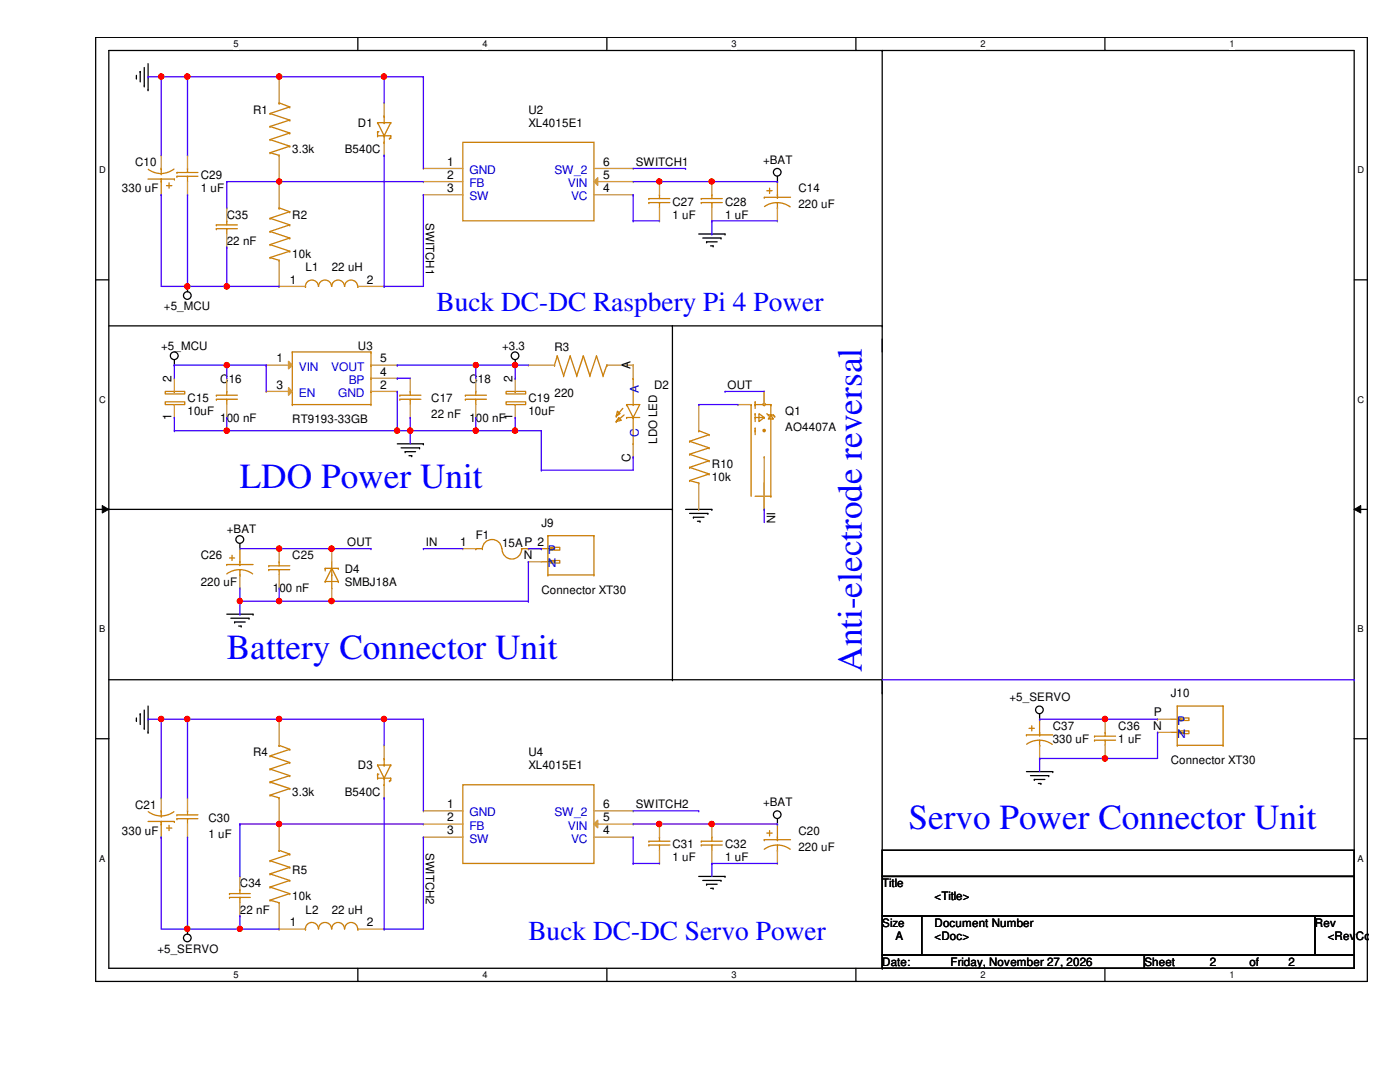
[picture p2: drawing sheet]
<svg xmlns="http://www.w3.org/2000/svg" width="279mm" height="216mm" viewBox="0 0 279 216" stroke-linecap="round" stroke-linejoin="round" font-family="sans-serif">
<path d="M19.1 7.5h253.8v188.3h-253.8zM21.7 10.1h248.6v183.1h-248.6z" fill="none" stroke="#000" stroke-width=".25"/>
<g fill="#fff">
<path d="M46.6 7.7h1v2.1h-1z"/>
<path d="M46.6 193.5h1v2.1h-1z"/>
</g>
<path d="M71.4 7.5v2.6M71.4 193.2v2.6" fill="none" stroke="#000" stroke-width=".25"/>
<g fill="#fff">
<path d="M96.3 7.7h1v2.1h-1z"/>
<path d="M96.3 193.5h1v2.1h-1z"/>
</g>
<path d="M121.1 7.5v2.6M121.1 193.2v2.6" fill="none" stroke="#000" stroke-width=".25"/>
<g fill="#fff">
<path d="M146 7.7h1v2.1h-1z"/>
<path d="M146 193.5h1v2.1h-1z"/>
</g>
<path d="M170.8 7.5v2.6M170.8 193.2v2.6" fill="none" stroke="#000" stroke-width=".25"/>
<g fill="#fff">
<path d="M195.7 7.7h1v2.1h-1z"/>
<path d="M195.7 193.5h1v2.1h-1z"/>
</g>
<path d="M220.5 7.5v2.6M220.5 193.2v2.6" fill="none" stroke="#000" stroke-width=".25"/>
<g fill="#fff">
<path d="M245.4 7.7h1v2.1h-1z"/>
<path d="M245.4 193.5h1v2.1h-1z"/>
<path d="M19.8 32.9h1.3v2.1h-1.3z"/>
<path d="M270.9 32.9h1.3v2.1h-1.3z"/>
<path d="M19.8 78.7h1.3v2.1h-1.3z"/>
<path d="M270.9 78.7h1.3v2.1h-1.3z"/>
</g>
<path d="M19.1 55.8h2.6M270.3 55.8h2.6" fill="none" stroke="#000" stroke-width=".25"/>
<g fill="#fff">
<path d="M19.8 124.5h1.2v2.1h-1.2z"/>
<path d="M270.9 124.5h1.3v2.1h-1.3z"/>
</g>
<path d="M19.1 101.6h2.6M270.3 101.6h2.6" fill="none" stroke="#000" stroke-width=".25"/>
<path d="M20.4 100.9l1.3 .7-1.3 .8zM270.3 101.6l1.3-.7v1.5z" fill="#000"/>
<path d="M20.4 100.9l1.3 .7-1.3 .8zM270.3 101.6l1.3-.7v1.5z" fill="none" stroke="#000" stroke-width=".2"/>
<g fill="#fff">
<path d="M19.8 170.3h1.2v2h-1.2z"/>
<path d="M270.9 170.3h1.3v2h-1.3z"/>
</g>
<g fill="none" stroke="#000" stroke-width=".25">
<path d="M27.2 15.6h.1M27.2 15v.6M28 14.3h.1M28 14.3v2M28.8 17.1h.1M28.8 13.5v3.6M29.5 17.9h.1M29.5 12.7v5.2M176.1 10.1h.1M176.1 10.1v183.1M155.2 36.2h.1M155.2 35.2v1"/>
<path d="M37.4 57.1h.1M37.4 57.1v1.1M139.4 46.7h5.3M140.3 47.5h3.6M141 48.3h.1M141 48.3h2.1M141.8 49.1h.5M142.3 49.1h.1M143.9 47.5h.1M144.7 46.7h.1M21.7 65h154.4M34.8 72.9h.1"/>
<path d="M34.8 71.8v1.1M102.8 72.9h.1M102.8 71.8v1.1M134.2 65h.1M134.2 65v70.6M176.1 65h.1M79.3 88.6h5.2M80.1 89.4h3.6M80.9 90.1h.1M80.9 90.1h2M81.6 90.9h.6M82.2 90.9h.1"/>
<path d="M83.7 89.4h.1M84.5 88.6h.1M21.7 101.6h112.5M47.9 109.5h.1M47.9 108.5v1M134.2 101.6h.1M136.8 101.6h5.3M137.6 102.4h3.7M138.4 103.2h.1M138.4 103.2h2.1M139.2 104h.5M139.7 104h.1"/>
<path d="M141.3 102.4h.1M142.1 101.6h.1M21.7 135.6h154.4M45.3 122.6h5.2M46.1 123.4h3.6M46.8 124.1h.1M46.8 124.1h2.1M47.6 124.9h.5M48.1 124.9h.1M49.7 123.4h.1M50.5 122.6h.1M134.2 135.6h.1"/>
<path d="M176.1 135.6h.1M176.1 138.3h.1M19.1 147.4h2.6M27.2 143.8h.1M27.2 143.3v.5M28 142.5h.1M28 142.5v2.1M28.8 145.3h.1M28.8 141.7v3.6M29.5 146.1h.1M29.5 140.9v5.2M204.9 154h5.2"/>
<path d="M205.7 154.8h3.6M206.4 155.5h.1M206.4 155.5h2.1M207.2 156.3h.5M207.5 143.5h.1M207.5 142.5v1M207.7 156.3h.1M209.3 154.8h.1M210.1 154h.1M270.3 147.4h2.6M139.4 174.9h5.3M140.3 175.7h3.6"/>
<path d="M141 176.4h.1M141 176.4h2.1M141.8 177.2h.5M142.3 177.2h.1M143.9 175.7h.1M144.7 174.9h.1M155.2 164.4h.1M155.2 163.4v1M176.1 169.7h94.2v5.2h-94.2zM176.1 174.9h94.2v7.9h-94.2zM37.4 185.4h.1M37.4 185.4v1"/>
<path d="M176.1 182.8h7.8v7.8h-7.8zM176.1 190.6h52.3v2.6h-52.3zM176.1 193.2h.1M183.9 182.8h78.5v7.8h-78.5zM228.4 190.6h41.9v2.6h-41.9zM262.4 182.8h7.9v7.8h-7.9z"/>
<circle cx="155.1" cy="34.4" r=".76"/>
<circle cx="37.4" cy="59" r=".76"/>
<circle cx="34.8" cy="71" r=".77"/>
<circle cx="102.8" cy="71" r=".76"/>
<circle cx="47.9" cy="107.7" r=".77"/>
<circle cx="207.4" cy="141.6" r=".76"/>
<circle cx="155.1" cy="162.6" r=".76"/>
<circle cx="37.4" cy="187.1" r=".76"/>
</g>
<g fill="none" stroke="#cc8006" stroke-width=".25">
<path d="M43.2 45.6h.1M43.2 44.9h.1M43.2 45.6h4.2M43.2 44.9h4.2M45.3 44.1h.1M45.3 45.6h.1M45.3 44.1v.8M45.3 45.6v1.1M58.3 70.2h.1M58.3 78.1h.1M58.3 72.9h.1M58.3 70.2v10.5"/>
<path d="M58.3 70.2h15.7M74 70.2h.1M74 75.5h.1M74 72.9h.1M74 78.1h.1M74 70.2v10.5M58.3 80.7h.1M58.3 80.7h15.7M74 80.7h.1"/>
</g>
<path d="M45.3 49.3h.1M45.3 41.5h.1M45.3 41.5v2.6M45.3 46.7v2.6" fill="none" stroke="#a84" stroke-width=".25"/>
<path d="M57.6 72.1l.7 .8-.7 .7z" fill="#a84"/>
<path d="M53.1 72.9h.1M53.1 72.9h5.2M57.6 72.1l.7 .8-.7 .7zM74 78.1h5.3M79.3 78.1h.1" fill="none" stroke="#a84" stroke-width=".25"/>
<path d="M57.6 77.3l.7 .8-.7 .8z" fill="#a84"/>
<path d="M34.8 75.5h.1M34.8 75.5v2.6M53.1 78.1h.1M53.1 78.1h5.2M57.6 77.3l.7 .8-.7 .8zM74 75.5h5.3M74 72.9h5.3M79.3 75.5h.1M79.3 72.9h.1M34.8 83.3h.1M34.8 80.7v2.6" fill="none" stroke="#a84" stroke-width=".25"/>
<g fill="none" stroke="#cc8006" stroke-width=".25">
<path d="M33 78.1h3.9v.5h-3.9zM34.8 78.1h.1M33 80.2h3.9v.5h-3.9zM34.8 80.7h.1M149.9 80.7h.1M149.9 80.7v18.3M150.7 83.3h.1M150.7 82.5h.1M150.7 85.9h.1M150.7 85.4h.1M150.7 80.7h.1M150.7 80.2h.1"/>
<path d="M150.7 80.2v1.3M150.7 82.5v1.6M150.7 85.4v1.3M150.7 83.3h1.8M150.7 80.7h3.1M150.7 99h3.1M151.5 82.5l1 .8-1 .8zM152.5 83.3h.1M153 82.5l.3 .3M153.3 82.8h.1M153.3 82.8h1M153.8 82.8l.5 .8h-1z"/>
<path d="M153.8 82.8h.1M153.8 80.7h.1M153.8 99h.1M153.8 80.7v18.3M154.3 82.8h.1M154.3 82.8l.3 .3M154.6 83.1h.1"/>
</g>
<path d="M152.3 80.5h.4v.4h-.4z" fill-rule="evenodd" fill="#cc8006"/>
<path d="M152.3 80.5h.4v.4h-.4z" fill="none" stroke="#cc8006" stroke-width=".25"/>
<path d="M152.3 85.7h.4v.4h-.4z" fill-rule="evenodd" fill="#cc8006"/>
<g fill="none" stroke="#cc8006" stroke-width=".25">
<path d="M75.4 24.5h.1M75.4 27.1h.1M75.4 26.3h.1M75.4 24.5l1.3 2.6M75.4 27.1h2.6M75.4 24.5h2.6M75.4 26.3v.8M75.4 26.3h.2M76.7 27.1h.1M76.7 24.5h.1M76.7 28.4h.1M76.7 23.2h.1"/>
<path d="M76.7 23.2v1.3M76.7 27.1v1.3M77.7 27.6h.1M78 24.5h.1M78 27.1h.1M78 24.5l-1.3 2.6M78 27.1v.5h-.3M92.4 28.4h26.1v15.7h-26.1zM129.5 39.6h.1M129.5 39.6h4.2M131.6 38.9h.1M131.6 38.9v.7"/>
<path d="M152.5 39.4h.1M152.5 39.4h5.3M153 38.1h1.1zM153.6 37.5v1.1zM155.2 39.4h.1M155.2 38.9h.1M155.2 36.2v3.2M61 57.1a1.29 1.29 0 0 1 1.3-1.2 1.29 1.29 0 0 1 1.2 1.2 1.31 1.31 0 0 1 1.4-1.2 1.31 1.31 0 0 1 1.3 1.2M61 57.1h.1M66.2 57.1a1.27 1.27 0 0 1 1.3-1.2 1.27 1.27 0 0 1 1.2 1.2M68.8 57.1a1.29 1.29 0 0 1 1.3-1.2 1.29 1.29 0 0 1 1.3 1.2M71.4 57.1h.1"/>
<path d="M129.5 40.4h.1M129.5 40.4h4.2M131.6 40.4h.1M131.6 40.4v1.1M152.6 41.2a4.4 4.4 0 0 1 5.1 .1M155.2 40.4h.1M155.2 41.5h.1M155.2 40.4v1.1M43.2 79.7h.1M43.2 78.9h.1M43.2 79.7h4.2M43.2 78.9h4.2"/>
<path d="M45.3 78.1h.1M45.3 79.7h.1M45.3 78.1v.8M45.3 79.7v1M110.7 72.9h.1M111.2 71h.1M111.2 71l-.5 1.9M111.2 71l1.3 4M112.5 75h.1M113.8 71h.1M113.8 71l-1.3 4M113.8 71l1.3 4"/>
<path d="M115.1 75h.1M116.4 71h.1M116.4 71l-1.3 4M116.4 71l1.3 4M117.7 75h.1M119 71h.1M119 71l-1.3 4M119 71l1.4 4M120.4 75h.1M121.1 72.9h.1M121.1 72.9l-.7 2.1M149.9 80.7h.1"/>
<path d="M152.3 85.7h.4v.4h-.4zM152.5 91.2h.1M152.5 80.7h.1M53.9 158.7h.1M53.9 156h.1M53.9 153.5h.1M53.9 150.8h.1M53.9 158.7l1.8 .5M53.9 156l3.9 1.4M53.9 153.5l3.9 1.3M53.9 150.8l3.9 1.3M55.7 148.7h.1"/>
<path d="M55.7 159.2h.1M55.7 148.7l2.1 .8M57.8 157.4h.1M57.8 154.8h.1M57.8 152.1h.1M57.8 149.5h.1M57.8 157.4l-3.9 1.3M57.8 154.8l-3.9 1.2M57.8 152.1l-3.9 1.4M57.8 149.5l-3.9 1.3M204.9 146.6h.1M204.9 146.6h5.2"/>
<path d="M204.9 148.5a4.4 4.4 0 0 1 5.1 0M205.4 145.3h1zM205.9 144.8v1zM207.5 146.6h.1M207.5 147.7h.1M207.5 146.1h.1M207.5 148.7h.1M207.5 143.5v3.1M207.5 147.7v1M152.5 169.5a4.4 4.4 0 0 1 5.2 0M152.5 167.6h.1M152.5 167.6h5.3"/>
<path d="M153 166.2h1.1zM153.6 165.7v1.1zM155.2 167.6h.1M155.2 168.6h.1M155.2 167h.1M155.2 169.7h.1M155.2 164.4v3.2M155.2 168.6v1.1"/>
</g>
<g fill="none" stroke="#a84" stroke-width=".25">
<path d="M76.7 20.5h.1M76.7 31h.1M76.7 20.5v2.7M76.7 28.4v2.6M84.5 33.6h.1M84.5 36.2h.1M84.5 38.9h.1M84.5 33.6h7.9M84.5 36.2h7.9M84.5 38.9h7.9M118.5 38.9h7.9M126.4 38.9h.1"/>
<path d="M131.6 36.2h.1M131.6 36.2v2.7M155.2 36.2h.1M55.7 57.1h.1M55.7 57.1h5.3M71.4 57.1h5.3M76.7 57.1h.1M131.6 44.1h.1M131.6 41.5v2.6M155.2 44.1h.1M155.2 41.5v2.6M45.3 75.5h.1"/>
<path d="M45.3 75.5v2.6M105.5 72.9h.1M105.5 72.9h5.2M121.1 72.9h5.3M126.4 72.9h.1M152.5 78.1h.1M152.5 78.1v2.6M45.3 83.3h.1M45.3 80.7v2.6M147.3 80.7h.1M147.3 80.7h2.6M152.5 91.2v10.4"/>
<path d="M152.5 101.6h.1M55.7 143.5h.1M55.7 143.5v5.2M55.7 159.2v5.2M207.5 143.5h.1M207.5 151.3h.1M207.5 148.7v2.6M55.7 164.4h.1M155.2 164.4h.1M155.2 172.3h.1M155.2 169.7v2.6"/>
</g>
<path d="M118.5 36.2l.8-.7v1.5z" fill="#a84"/>
<g fill="none" stroke="#a84" stroke-width=".25">
<path d="M118.5 36.2l.8-.7v1.5zM118.5 36.2h7.9M118.5 33.6h7.9M126.4 36.2h.1M126.4 33.6h.1M105.5 112.1h.1M105.5 109.5h.1M105.5 112.1h2.5M105.5 109.5h2.5M84.5 161.8h.1M84.5 164.4h.1M84.5 167h.1"/>
<path d="M84.5 161.8h7.9M84.5 164.4h7.9M84.5 167h7.9M118.5 167h7.9M126.4 167h.1"/>
</g>
<g fill="none" stroke="#cc8006" stroke-width=".25">
<path d="M108 109.5h2.7M108 112.1h2.7M109.3 106.9h.1M109.3 114.7h.1M109.3 106.9h9.2M109.3 106.9v7.8M109.3 114.7h9.2M109.9 109.2h1.8v.6h-1.8zM109.9 111.8h1.8v.6h-1.8zM110.7 109.5h.1M110.7 112.1h.1M118.5 114.7h.1"/>
<path d="M118.5 106.9h.1M118.5 106.9v7.8M92.4 156.6h26.1v15.7h-26.1z"/>
</g>
<path d="M118.5 164.4l.8-.7v1.5z" fill="#a84"/>
<g fill="none" stroke="#a84" stroke-width=".25">
<path d="M55.7 15.3h.1M55.7 15.3v5.2M32.2 38.9h.1M32.2 31h.1M32.2 31v2.6M37.4 38.9h.1M37.4 31h.1M37.4 31v2.6M37.4 36.2v2.7M55.7 36.2h.1M55.7 31v10.5M142.1 36.2h.1"/>
<path d="M142.1 36.2v2.7M55.7 57.1h.1M55.7 51.9v5.2M142.1 44.1h.1M142.1 41.5v2.6M81.9 75.5h.1M81.9 75.5v2.6M95 75.5h.1M95 75.5v2.6M102.8 75.5h.1M102.8 75.5v2.6M126.4 72.9h.1"/>
<path d="M126.4 72.9v2.6M81.9 83.3h.1M81.9 80.7v2.6M95 83.3h.1M95 80.7v2.6M102.8 83.3h.1M102.8 80.7v2.6M126.4 91.2h.1M126.4 88.6v2.6M139.4 80.7h.1M139.4 80.7v5.2M139.4 96.4v5.2"/>
<path d="M47.9 109.5h.1M47.9 117.3h.1M47.9 114.7v2.6M55.7 117.3h.1M55.7 109.5h.1M55.7 109.5v2.6M55.7 114.7v2.6M66.2 109.5h.1M66.2 120h.1M66.2 109.5v2.6M66.2 117.3v2.7M92.4 109.5h.1"/>
<path d="M92.4 109.5h2.6M105.5 109.5h2.5M108 109.5h.1M139.4 101.6h.1M32.2 159.2h.1M32.2 159.2v2.6M37.4 159.2h.1M37.4 159.2v2.6M76.7 148.7h.1M76.7 159.2h.1M76.7 148.7v2.6M76.7 156.6v2.6"/>
<path d="M220.6 151.3h.1M220.6 143.5h.1M220.6 143.5v2.6M220.6 148.7v2.6M231 146.1h.1M231 143.5h.1M231 146.1h2.6M231 143.5h2.6M32.2 167h.1M37.4 167h.1M37.4 164.4v2.6M47.9 174.9h.1"/>
<path d="M47.9 174.9v2.6M55.7 164.4h.1M55.7 164.4v5.3M118.5 164.4l.8-.7v1.5zM118.5 164.4h7.9M118.5 161.8h7.9M126.4 164.4h.1M126.4 161.8h.1M131.6 172.3h.1M131.6 164.4h.1M131.6 164.4v2.6M131.6 169.7v2.6"/>
<path d="M142.1 172.3h.1M142.1 164.4h.1M142.1 164.4v2.6M142.1 169.7v2.6M47.9 182.8h.1M47.9 180.1v2.7M55.7 185.4h.1M55.7 180.1v5.3M55.7 185.4h5.3M71.4 185.4h5.3M76.7 185.4h.1"/>
</g>
<g fill="none" stroke="#cc8006" stroke-width=".25">
<path d="M29.5 35.7h5.3M32.2 35.7h.1M32.2 34.7h.1M32.2 36.2h.1M32.2 33.6h.1M32.2 33.6v1.1M32.2 35.7v3.2M33.2 37h1.1zM33.7 36.5v1zM34.7 33.7a4.2 4.2 0 0 1-5.1 .1M34.8 35.7h.1M35.3 35.2h.1"/>
<path d="M35.3 34.4h.1M35.3 35.2h4.2M35.3 34.4h4.2M37.4 33.6h.1M37.4 35.2h.1M37.4 33.6v.8M37.4 35.2v1M53.9 30.5h.1M53.9 27.9h.1M53.9 25.2h.1M53.9 22.6h.1M53.9 30.5l1.8 .5"/>
<path d="M53.9 27.9l3.9 1.3M53.9 25.2l3.9 1.3M53.9 22.6l3.9 1.4M55.7 20.5h.1M55.7 31h.1M55.7 20.5l2.1 .8M57.8 29.2h.1M57.8 26.5h.1M57.8 24h.1M57.8 21.3h.1M57.8 29.2l-3.9 1.3M57.8 26.5l-3.9 1.4"/>
<path d="M57.8 24l-3.9 1.2M57.8 21.3l-3.9 1.3M140 39.6h.1M140 39.6h4.1M142.1 38.9h.1M142.1 38.9v.7M53.9 51.4h.1M53.9 48.8h.1M53.9 46.2h.1M53.9 43.6h.1M53.9 51.4l1.8 .5M53.9 48.8l3.9 1.3"/>
<path d="M53.9 46.2l3.9 1.3M53.9 43.6l3.9 1.3M55.7 41.5h.1M55.7 51.9h.1M55.7 41.5l2.1 .7M57.8 50.1h.1M57.8 47.5h.1M57.8 44.9h.1M57.8 42.2h.1M57.8 50.1l-3.9 1.3M57.8 47.5l-3.9 1.3M57.8 44.9l-3.9 1.3"/>
<path d="M57.8 42.2l-3.9 1.4M140 40.4h.1M140 40.4h4.1M142.1 40.4h.1M142.1 40.4v1.1M79.8 79.7h.1M79.8 78.9h.1M79.8 79.7h4.2M79.8 78.9h4.2M81.9 78.1h.1M81.9 79.7h.1M81.9 78.1v.8"/>
<path d="M81.9 79.7v1M92.9 79.7h.1M92.9 78.9h.1M92.9 79.7h4.2M92.9 78.9h4.2M95 78.1h.1M95 79.7h.1M95 78.1v.8M95 79.7v1M101 78.1h3.9v.5h-3.9zM102.8 78.1h.1M126.4 75.5h.1"/>
<path d="M126.4 75.5v5.2M101 80.2h3.9v.5h-3.9zM102.8 80.7h.1M123 83.1h.1M123 84.1h.1M123.2 82l.5 .5-.7 .6zM123.5 83.3l.5 .6-1 .2zM124.3 81.5l-1.3 1.6M124.5 82.8l-1.5 1.3M125.1 80.7h.1M125.1 83.3h.1M125.1 80.7h2.6l-1.3 2.6"/>
<path d="M125.1 80.7l1.3 2.6M125.1 83.3h2.6M126.4 83.3h.1M126.4 80.7h.1M126.4 88.6h.1M126.4 83.3v5.3M137.6 95.9h.1M137.6 93.3h.1M137.6 90.6h.1M137.6 88.1h.1M137.6 95.9l1.8 .5M137.6 93.3l3.9 1.3"/>
<path d="M137.6 90.6l3.9 1.3M137.6 88.1l3.9 1.3M139.4 85.9h.1M139.4 96.4h.1M139.4 85.9l2.1 .8M141.5 94.6h.1M141.5 91.9h.1M141.5 89.4h.1M141.5 86.7h.1M141.5 94.6l-3.9 1.3M141.5 91.9l-3.9 1.4M141.5 89.4l-3.9 1.2"/>
<path d="M141.5 86.7l-3.9 1.4M45.3 114.5a4.4 4.4 0 0 1 5.1 0M45.3 112.6h.1M45.3 112.6h5.2M45.8 111.3h1zM46.3 110.8v1zM47.9 112.6h.1M47.9 113.7h.1M47.9 112.1h.1M47.9 114.7h.1M47.9 109.5v3.1M47.9 113.7v1"/>
<path d="M53.6 113.7h.1M53.6 112.9h.1M53.6 113.7h4.2M53.6 112.9h4.2M55.7 112.1h.1M55.7 113.7h.1M55.7 112.1v.8M55.7 113.7v1M64.9 116h.1M64.9 113.4h.1M64.9 113.4v.5M64.9 113.4h2.6"/>
<path d="M64.9 116h2.6M66.2 113.4h.1M66.2 117.3h.1M66.2 114.7h.1M66.2 113.4l1.3 2.6M66.2 113.4l-1.3 2.6M66.2 112.1v5.2M67.5 116h.1M67.5 113.4h.1M95 109.5h.1M95 109.5h1.3M96.3 109.5a1.93 1.93 0 0 1 1.9-1.8 1.93 1.93 0 0 1 1.9 1.8"/>
<path d="M96.3 109.5h.1M100.2 109.5a1.93 1.93 0 0 0 1.9 2 1.93 1.93 0 0 0 2-2M104.1 109.5h.1M104.1 109.5h1.4M105.5 109.5h.1M75.4 152.7h.1M75.4 155.3h.1M75.4 154.5h.1M75.4 152.7l1.3 2.6M75.4 155.3h2.6M75.4 152.7h2.6M75.4 154.5v.8"/>
<path d="M75.4 154.5h.2M76.7 155.3h.1M76.7 152.7h.1M76.7 156.6h.1M76.7 151.3h.1M76.7 151.3v1.4M76.7 155.3v1.3M77.7 155.8h.1M78 152.7h.1M78 155.3h.1M78 152.7l-1.3 2.6M78 155.3v.5h-.3"/>
<path d="M218.4 147.7h.1M218.4 146.9h.1M218.4 147.7h4.2M218.4 146.9h4.2M220.6 146.1h.1M220.6 147.7h.1M220.6 146.1v.8M220.6 147.7v1M233.6 143.5h2.7M233.6 146.1h2.7M235 140.9h.1M235 148.7h.1"/>
<path d="M235 140.9h9.1M235 140.9v7.8M235 148.7h9.1M235.5 143.3h1.8v.5h-1.8zM235.5 145.8h1.8v.6h-1.8zM236.3 143.5h.1M236.3 146.1h.1M244.1 148.7h.1M244.1 140.9h.1M244.1 140.9v7.8M29.5 163.9h5.3M29.6 162a4.3 4.3 0 0 0 5.1 0"/>
<path d="M32.2 163.9h.1M32.2 162.9h.1M32.2 164.4h.1M32.2 161.8h.1M32.2 161.8v1.1M32.2 163.9v3.1M33.2 165.2h1.1zM33.7 164.7v1zM34.8 163.9h.1M35.3 163.4h.1M35.3 162.6h.1M35.3 163.4h4.2"/>
<path d="M35.3 162.6h4.2M37.4 161.8h.1M37.4 163.4h.1M37.4 161.8v.8M37.4 163.4v1M45.8 179.1h.1M45.8 178.3h.1M45.8 179.1h4.2M45.8 178.3h4.2M47.9 177.5h.1M47.9 179.1h.1M47.9 177.5v.8"/>
<path d="M47.9 179.1v1M53.9 179.6h.1M53.9 177h.1M53.9 174.4h.1M53.9 171.7h.1M53.9 179.6l1.8 .5M53.9 177l3.9 1.3M53.9 174.4l3.9 1.3M53.9 171.7l3.9 1.4M55.7 169.7h.1M55.7 169.7l2.1 .7M57.8 178.3h.1"/>
<path d="M57.8 175.7h.1M57.8 173.1h.1M57.8 170.4h.1M57.8 178.3l-3.9 1.3M57.8 175.7l-3.9 1.3M57.8 173.1l-3.9 1.3M57.8 170.4l-3.9 1.3M129.5 168.6h.1M129.5 167.9h.1M129.5 168.6h4.2M129.5 167.9h4.2M131.6 167h.1"/>
<path d="M131.6 168.6h.1M131.6 167v.9M131.6 168.6v1.1M140 168.6h.1M140 167.9h.1M140 168.6h4.1M140 167.9h4.1M142.1 167h.1M142.1 168.6h.1M142.1 167v.9M142.1 168.6v1.1M55.7 180.1h.1"/>
<path d="M61 185.4a1.29 1.29 0 0 1 1.3-1.3 1.29 1.29 0 0 1 1.2 1.3 1.31 1.31 0 0 1 1.4-1.3 1.31 1.31 0 0 1 1.3 1.3M61 185.4h.1M66.2 185.4a1.27 1.27 0 0 1 1.3-1.3 1.27 1.27 0 0 1 1.2 1.3M68.8 185.4a1.29 1.29 0 0 1 1.3-1.3 1.29 1.29 0 0 1 1.3 1.3M71.4 185.4h.1"/>
</g>
<path d="M126.4 36.2h5.2M131.6 36.2h.1" fill="none" stroke="#4200ff" stroke-width=".25"/>
<circle cx="131.6" cy="36.2" r=".5" fill="#f00"/>
<circle cx="131.6" cy="36.2" r=".5" fill="none" stroke="#f00" stroke-width=".25"/>
<g fill="none" stroke="#4200ff" stroke-width=".25">
<path d="M29.5 15.3h.1M29.5 15.3h2.7M55.7 15.3h.1M55.7 15.3h21M84.5 15.3h.1M84.5 15.3v18.3M32.2 38.9h.1M32.2 38.9v18.2M37.4 38.9v18.2M84.5 38.9h.1M84.5 38.9v18.2M126.4 38.9h.1"/>
<path d="M126.4 38.9v5.2M37.4 57.1h.1M126.4 44.1h.1M126.4 44.1h5.2M142.1 46.7h.1M142.1 44.1h.1M142.1 44.1h13.1M142.1 44.1v2.6"/>
</g>
<circle cx="37.4" cy="57.1" r=".51" fill="#f00"/>
<circle cx="37.4" cy="57.1" r=".51" fill="none" stroke="#f00" stroke-width=".25"/>
<path d="M32.2 15.3h.1M32.2 15.3v15.7" fill="none" stroke="#4200ff" stroke-width=".25"/>
<circle cx="32.2" cy="15.3" r=".51" fill="#f00"/>
<circle cx="32.2" cy="15.3" r=".51" fill="none" stroke="#f00" stroke-width=".25"/>
<path d="M32.2 15.3h.1M32.2 15.3h23.5M37.4 15.3h.1M37.4 15.3v15.7M55.7 15.3h.1" fill="none" stroke="#4200ff" stroke-width=".25"/>
<circle cx="37.4" cy="15.3" r=".51" fill="#f00"/>
<circle cx="37.4" cy="15.3" r=".51" fill="none" stroke="#f00" stroke-width=".25"/>
<circle cx="55.7" cy="15.3" r=".51" fill="#f00"/>
<circle cx="55.7" cy="15.3" r=".51" fill="none" stroke="#f00" stroke-width=".25"/>
<g fill="none" stroke="#4200ff" stroke-width=".25">
<path d="M76.7 15.3h.1M76.7 15.3v5.2M55.7 36.2h.1M55.7 36.2h28.8M76.7 31h.1M76.7 31v26.1M32.2 57.1h5.2M37.4 57.1h.1M45.3 57.1h.1M45.3 57.1h10.4M29.5 143.5h.1M29.5 143.5h2.7"/>
<path d="M32.2 143.5h.1M32.2 143.5v15.7"/>
</g>
<circle cx="32.2" cy="143.5" r=".51" fill="#f00"/>
<circle cx="32.2" cy="143.5" r=".51" fill="none" stroke="#f00" stroke-width=".25"/>
<path d="M32.2 143.5h.1M32.2 143.5h5.2M37.4 143.5h.1M37.4 143.5v15.7" fill="none" stroke="#4200ff" stroke-width=".25"/>
<circle cx="37.4" cy="143.5" r=".51" fill="#f00"/>
<circle cx="37.4" cy="143.5" r=".51" fill="none" stroke="#f00" stroke-width=".25"/>
<path d="M37.4 143.5h18.3M55.7 143.5h.1" fill="none" stroke="#4200ff" stroke-width=".25"/>
<circle cx="55.7" cy="143.5" r=".51" fill="#f00"/>
<circle cx="55.7" cy="143.5" r=".51" fill="none" stroke="#f00" stroke-width=".25"/>
<path d="M55.7 143.5h.1M55.7 143.5h21M76.7 143.5h.1M76.7 143.5v5.2M84.5 143.5h.1M84.5 143.5v18.3M126.4 164.4h5.2M131.6 164.4h.1" fill="none" stroke="#4200ff" stroke-width=".25"/>
<circle cx="131.6" cy="164.4" r=".51" fill="#f00"/>
<circle cx="131.6" cy="164.4" r=".51" fill="none" stroke="#f00" stroke-width=".25"/>
<path d="M32.2 167h.1M32.2 167v18.4M37.4 167v18.4M37.4 185.4h.1" fill="none" stroke="#4200ff" stroke-width=".25"/>
<circle cx="37.4" cy="185.3" r=".51" fill="#f00"/>
<circle cx="37.4" cy="185.3" r=".51" fill="none" stroke="#f00" stroke-width=".25"/>
<g fill="none" stroke="#4200ff" stroke-width=".25">
<path d="M76.7 159.2h.1M76.7 159.2v26.2M84.5 167h.1M84.5 167v18.4M126.4 167h.1M126.4 172.3h.1M126.4 167v5.3M126.4 172.3h5.2M142.1 172.3h.1M142.1 172.3h13.1M142.1 172.3v2.6M32.2 185.4h5.2"/>
<path d="M37.4 185.4h.1M47.9 185.4h.1M47.9 185.4h7.8"/>
</g>
<circle cx="47.8" cy="185.3" r=".5" fill="#f00"/>
<circle cx="47.8" cy="185.3" r=".5" fill="none" stroke="#f00" stroke-width=".25"/>
<path d="M34.8 72.9h.1M34.8 72.9v2.6M34.8 72.9h10.5" fill="none" stroke="#4200ff" stroke-width=".25"/>
<circle cx="45.3" cy="72.9" r=".51" fill="#f00"/>
<circle cx="45.3" cy="72.9" r=".51" fill="none" stroke="#f00" stroke-width=".25"/>
<path d="M45.3 72.9h.1M45.3 72.9h7.8M45.3 72.9v2.6M79.3 72.9h.1M79.3 72.9h15.7" fill="none" stroke="#4200ff" stroke-width=".25"/>
<circle cx="95" cy="72.9" r=".51" fill="#f00"/>
<circle cx="95" cy="72.9" r=".51" fill="none" stroke="#f00" stroke-width=".25"/>
<path d="M95 72.9h.1M95 72.9v2.6M95 72.9h7.8M102.8 72.9h.1" fill="none" stroke="#4200ff" stroke-width=".25"/>
<circle cx="102.8" cy="72.9" r=".51" fill="#f00"/>
<circle cx="102.8" cy="72.9" r=".51" fill="none" stroke="#f00" stroke-width=".25"/>
<path d="M79.3 75.5h.1M79.3 78.1h.1M79.3 75.5h2.6M79.3 78.1v7.8" fill="none" stroke="#4200ff" stroke-width=".25"/>
<circle cx="79.2" cy="85.9" r=".51" fill="#f00"/>
<circle cx="79.2" cy="85.9" r=".51" fill="none" stroke="#f00" stroke-width=".25"/>
<g fill="none" stroke="#4200ff" stroke-width=".25">
<path d="M34.8 83.3h.1M34.8 85.9h.1M34.8 83.3v2.6M34.8 85.9h44.5M45.3 83.3h.1M45.3 83.3v2.6M79.3 85.9h.1M81.9 83.3h.1M81.9 83.3v2.6M95 83.3h.1M95 83.3v2.6M102.8 83.3h.1"/>
<path d="M102.8 83.3v2.6"/>
</g>
<circle cx="45.3" cy="85.9" r=".51" fill="#f00"/>
<circle cx="45.3" cy="85.9" r=".51" fill="none" stroke="#f00" stroke-width=".25"/>
<path d="M79.3 85.9h15.7M81.9 85.9h.1M81.9 85.9v2.7" fill="none" stroke="#4200ff" stroke-width=".25"/>
<circle cx="95" cy="85.9" r=".51" fill="#f00"/>
<circle cx="95" cy="85.9" r=".51" fill="none" stroke="#f00" stroke-width=".25"/>
<circle cx="81.9" cy="85.9" r=".51" fill="#f00"/>
<circle cx="81.9" cy="85.9" r=".51" fill="none" stroke="#f00" stroke-width=".25"/>
<path d="M95 85.9h.1M95 85.9h7.8" fill="none" stroke="#4200ff" stroke-width=".25"/>
<circle cx="102.8" cy="85.9" r=".51" fill="#f00"/>
<circle cx="102.8" cy="85.9" r=".51" fill="none" stroke="#f00" stroke-width=".25"/>
<g fill="none" stroke="#4200ff" stroke-width=".25">
<path d="M102.8 72.9h.1M102.8 75.5h.1M102.8 72.9h2.7M102.8 72.9v2.6M102.8 85.9h.1M102.8 85.9h5.2M108 85.9h.1M108 93.8h.1M108 85.9v7.9M126.4 91.2h.1M126.4 91.2v2.6h-18.4M47.9 109.5h7.8"/>
<path d="M55.7 109.5h.1"/>
</g>
<circle cx="55.7" cy="109.5" r=".51" fill="#f00"/>
<circle cx="55.7" cy="109.5" r=".51" fill="none" stroke="#f00" stroke-width=".25"/>
<path d="M47.9 120h7.8M55.7 120h.1" fill="none" stroke="#4200ff" stroke-width=".25"/>
<circle cx="47.8" cy="119.9" r=".5" fill="#f00"/>
<circle cx="47.8" cy="119.9" r=".5" fill="none" stroke="#f00" stroke-width=".25"/>
<circle cx="55.7" cy="119.9" r=".51" fill="#f00"/>
<circle cx="55.7" cy="119.9" r=".51" fill="none" stroke="#f00" stroke-width=".25"/>
<path d="M131.6 36.2h23.6M142.1 36.2h.1M155.2 36.2h.1M47.9 120h.1M47.9 117.3v2.7M105.5 112.1h.1M105.5 112.1v7.9" fill="none" stroke="#4200ff" stroke-width=".25"/>
<circle cx="142" cy="36.2" r=".5" fill="#f00"/>
<circle cx="142" cy="36.2" r=".5" fill="none" stroke="#f00" stroke-width=".25"/>
<path d="M131.6 164.4h23.6M142.1 164.4h.1M155.2 164.4h.1" fill="none" stroke="#4200ff" stroke-width=".25"/>
<circle cx="142" cy="164.4" r=".51" fill="#f00"/>
<circle cx="142" cy="164.4" r=".51" fill="none" stroke="#f00" stroke-width=".25"/>
<path d="M126.4 33.6h10.4M136.8 33.6h.1M53.1 72.9h.1M53.1 72.9v5.2M66.2 120h39.3M105.5 120h.1M126.4 161.8h13M139.4 161.8h.1" fill="none" stroke="#4200ff" stroke-width=".25"/>
<circle cx="66.2" cy="119.9" r=".51" fill="#f00"/>
<circle cx="66.2" cy="119.9" r=".51" fill="none" stroke="#f00" stroke-width=".25"/>
<path d="M47.9 164.4h.1M47.9 164.4v10.5M47.9 164.4h7.8" fill="none" stroke="#4200ff" stroke-width=".25"/>
<circle cx="55.7" cy="164.4" r=".51" fill="#f00"/>
<circle cx="55.7" cy="164.4" r=".51" fill="none" stroke="#f00" stroke-width=".25"/>
<path d="M45.3 49.3h.1M45.3 49.3v7.8M47.9 182.8h.1M47.9 182.8v2.6" fill="none" stroke="#4200ff" stroke-width=".25"/>
<circle cx="45.3" cy="57.1" r=".51" fill="#f00"/>
<circle cx="45.3" cy="57.1" r=".51" fill="none" stroke="#f00" stroke-width=".25"/>
<path d="M45.3 36.2h.1M45.3 36.2v5.3M45.3 36.2h10.4M55.7 36.2h.1" fill="none" stroke="#4200ff" stroke-width=".25"/>
<circle cx="55.7" cy="36.2" r=".5" fill="#f00"/>
<circle cx="55.7" cy="36.2" r=".5" fill="none" stroke="#f00" stroke-width=".25"/>
<g fill="none" stroke="#4200ff" stroke-width=".25">
<path d="M37.4 57.1h7.9M45.3 57.1h.1M76.7 57.1h.1M76.7 57.1h7.8M176.1 135.6h94.2M270.3 135.6h.1M207.5 143.5h.1M207.5 143.5h13.1M231 146.1h.1M231 146.1v5.2M37.4 185.4h10.5M47.9 185.4h.1"/>
<path d="M76.7 185.4h.1M76.7 185.4h7.8"/>
</g>
<circle cx="220.5" cy="143.5" r=".51" fill="#f00"/>
<circle cx="220.5" cy="143.5" r=".51" fill="none" stroke="#f00" stroke-width=".25"/>
<path d="M207.5 151.3h.1M207.5 151.3h13.1" fill="none" stroke="#4200ff" stroke-width=".25"/>
<circle cx="220.5" cy="151.3" r=".51" fill="#f00"/>
<circle cx="220.5" cy="151.3" r=".51" fill="none" stroke="#f00" stroke-width=".25"/>
<g fill="none" stroke="#4200ff" stroke-width=".25">
<path d="M55.7 109.5h18.3M66.2 109.5h.1M74 109.5h.1M84.5 109.5h.1M84.5 109.5h7.9M105.5 109.5h2.5M108 109.5h.1M207.5 151.3h.1M207.5 151.3v2.7M220.6 151.3h.1M220.6 143.5h.1M220.6 151.3h10.4"/>
<path d="M220.6 143.5h10.4"/>
</g>
<circle cx="66.2" cy="109.5" r=".51" fill="#f00"/>
<circle cx="66.2" cy="109.5" r=".51" fill="none" stroke="#f00" stroke-width=".25"/>
<path d="M76.7 15.3h.1M76.7 15.3h7.8M47.9 120v2.6M55.7 120h.1M55.7 117.3v2.7M55.7 120h10.5M66.2 120h.1M47.9 122.6h.1" fill="none" stroke="#4200ff" stroke-width=".25"/>
<circle cx="76.6" cy="15.3" r=".51" fill="#f00"/>
<circle cx="76.6" cy="15.3" r=".51" fill="none" stroke="#f00" stroke-width=".25"/>
<path d="M76.7 143.5h.1M76.7 143.5h7.8" fill="none" stroke="#4200ff" stroke-width=".25"/>
<circle cx="76.6" cy="143.5" r=".51" fill="#f00"/>
<circle cx="76.6" cy="143.5" r=".51" fill="none" stroke="#f00" stroke-width=".25"/>
<path d="M144.7 78.1h.1M144.7 78.1h7.8M139.4 80.7h.1M139.4 80.7h7.9M152.5 101.6h.1M152.5 101.6v2.7M55.7 164.4h.1M55.7 164.4h28.8" fill="none" stroke="#4200ff" stroke-width=".25"/>
<circle cx="131.6" cy="36.2" r=".5" fill="#f00"/>
<circle cx="131.6" cy="36.2" r=".5" fill="none" stroke="#f00" stroke-width=".25"/>
<circle cx="37.4" cy="57.1" r=".51" fill="#f00"/>
<circle cx="37.4" cy="57.1" r=".51" fill="none" stroke="#f00" stroke-width=".25"/>
<circle cx="32.2" cy="15.3" r=".51" fill="#f00"/>
<circle cx="32.2" cy="15.3" r=".51" fill="none" stroke="#f00" stroke-width=".25"/>
<circle cx="37.4" cy="15.3" r=".51" fill="#f00"/>
<circle cx="37.4" cy="15.3" r=".51" fill="none" stroke="#f00" stroke-width=".25"/>
<circle cx="55.7" cy="15.3" r=".51" fill="#f00"/>
<circle cx="55.7" cy="15.3" r=".51" fill="none" stroke="#f00" stroke-width=".25"/>
<circle cx="32.2" cy="143.5" r=".51" fill="#f00"/>
<circle cx="32.2" cy="143.5" r=".51" fill="none" stroke="#f00" stroke-width=".25"/>
<circle cx="37.4" cy="143.5" r=".51" fill="#f00"/>
<circle cx="37.4" cy="143.5" r=".51" fill="none" stroke="#f00" stroke-width=".25"/>
<circle cx="55.7" cy="143.5" r=".51" fill="#f00"/>
<circle cx="55.7" cy="143.5" r=".51" fill="none" stroke="#f00" stroke-width=".25"/>
<circle cx="131.6" cy="164.4" r=".51" fill="#f00"/>
<circle cx="131.6" cy="164.4" r=".51" fill="none" stroke="#f00" stroke-width=".25"/>
<circle cx="37.4" cy="185.3" r=".51" fill="#f00"/>
<circle cx="37.4" cy="185.3" r=".51" fill="none" stroke="#f00" stroke-width=".25"/>
<circle cx="47.8" cy="185.3" r=".5" fill="#f00"/>
<circle cx="47.8" cy="185.3" r=".5" fill="none" stroke="#f00" stroke-width=".25"/>
<circle cx="45.3" cy="72.9" r=".51" fill="#f00"/>
<circle cx="45.3" cy="72.9" r=".51" fill="none" stroke="#f00" stroke-width=".25"/>
<circle cx="95" cy="72.9" r=".51" fill="#f00"/>
<circle cx="95" cy="72.9" r=".51" fill="none" stroke="#f00" stroke-width=".25"/>
<circle cx="102.8" cy="72.9" r=".51" fill="#f00"/>
<circle cx="102.8" cy="72.9" r=".51" fill="none" stroke="#f00" stroke-width=".25"/>
<circle cx="79.2" cy="85.9" r=".51" fill="#f00"/>
<circle cx="79.2" cy="85.9" r=".51" fill="none" stroke="#f00" stroke-width=".25"/>
<circle cx="45.3" cy="85.9" r=".51" fill="#f00"/>
<circle cx="45.3" cy="85.9" r=".51" fill="none" stroke="#f00" stroke-width=".25"/>
<circle cx="95" cy="85.9" r=".51" fill="#f00"/>
<circle cx="95" cy="85.9" r=".51" fill="none" stroke="#f00" stroke-width=".25"/>
<circle cx="81.9" cy="85.9" r=".51" fill="#f00"/>
<circle cx="81.9" cy="85.9" r=".51" fill="none" stroke="#f00" stroke-width=".25"/>
<circle cx="102.8" cy="85.9" r=".51" fill="#f00"/>
<circle cx="102.8" cy="85.9" r=".51" fill="none" stroke="#f00" stroke-width=".25"/>
<circle cx="55.7" cy="109.5" r=".51" fill="#f00"/>
<circle cx="55.7" cy="109.5" r=".51" fill="none" stroke="#f00" stroke-width=".25"/>
<circle cx="47.8" cy="119.9" r=".5" fill="#f00"/>
<circle cx="47.8" cy="119.9" r=".5" fill="none" stroke="#f00" stroke-width=".25"/>
<circle cx="55.7" cy="119.9" r=".51" fill="#f00"/>
<circle cx="55.7" cy="119.9" r=".51" fill="none" stroke="#f00" stroke-width=".25"/>
<circle cx="142" cy="36.2" r=".5" fill="#f00"/>
<circle cx="142" cy="36.2" r=".5" fill="none" stroke="#f00" stroke-width=".25"/>
<circle cx="142" cy="164.4" r=".51" fill="#f00"/>
<circle cx="142" cy="164.4" r=".51" fill="none" stroke="#f00" stroke-width=".25"/>
<circle cx="66.2" cy="119.9" r=".51" fill="#f00"/>
<circle cx="66.2" cy="119.9" r=".51" fill="none" stroke="#f00" stroke-width=".25"/>
<circle cx="55.7" cy="164.4" r=".51" fill="#f00"/>
<circle cx="55.7" cy="164.4" r=".51" fill="none" stroke="#f00" stroke-width=".25"/>
<circle cx="45.3" cy="57.1" r=".51" fill="#f00"/>
<circle cx="45.3" cy="57.1" r=".51" fill="none" stroke="#f00" stroke-width=".25"/>
<circle cx="55.7" cy="36.2" r=".5" fill="#f00"/>
<circle cx="55.7" cy="36.2" r=".5" fill="none" stroke="#f00" stroke-width=".25"/>
<circle cx="220.5" cy="143.5" r=".51" fill="#f00"/>
<circle cx="220.5" cy="143.5" r=".51" fill="none" stroke="#f00" stroke-width=".25"/>
<circle cx="220.5" cy="151.3" r=".51" fill="#f00"/>
<circle cx="220.5" cy="151.3" r=".51" fill="none" stroke="#f00" stroke-width=".25"/>
<circle cx="66.2" cy="109.5" r=".51" fill="#f00"/>
<circle cx="66.2" cy="109.5" r=".51" fill="none" stroke="#f00" stroke-width=".25"/>
<circle cx="76.6" cy="15.3" r=".51" fill="#f00"/>
<circle cx="76.6" cy="15.3" r=".51" fill="none" stroke="#f00" stroke-width=".25"/>
<circle cx="76.6" cy="143.5" r=".51" fill="#f00"/>
<circle cx="76.6" cy="143.5" r=".51" fill="none" stroke="#f00" stroke-width=".25"/>
<g font-size="7" fill="#00f">
<text x="47.9" y="97.5">LDO Power Unit</text>
<text x="45.3" y="131.4">Battery Connector Unit</text>
<text x="172" y="134.1" transform="rotate(-90 172 134.1)">Anti-electrode reversal</text>
<text x="181.3" y="165.5">Servo Power Connector Unit</text>
</g>
<g font-size="5.5" fill="#00f">
<text x="87.1" y="62">Buck DC-DC Raspbery Pi 4 Power</text>
<text x="105.5" y="187.6">Buck DC-DC Servo Power</text>
</g>
<g font-size="2.4">
<text x="89.2" y="33.1">1</text>
<text x="89.2" y="35.7">2</text>
<text x="120.4" y="35.7">5</text>
<text x="120.4" y="33.1">6</text>
<text x="89.2" y="38.3">3</text>
<text x="120.4" y="38.3">4</text>
<text x="57.8" y="56.6">1</text>
<text x="73.2" y="56.6">2</text>
<text x="34.2" y="76.3" transform="rotate(-90 34.2 76.3)">2</text>
<text x="55.2" y="72.3">1</text>
<text x="55.2" y="77.6">3</text>
<text x="75.9" y="77.6">2</text>
<text x="75.9" y="74.9">4</text>
<text x="75.9" y="72.3">5</text>
<text x="102.3" y="76.3" transform="rotate(-90 102.3 76.3)">2</text>
<text x="125.8" y="73.7" transform="rotate(-90 125.8 73.7)">A</text>
<text x="34.2" y="83.9" transform="rotate(-90 34.2 83.9)">1</text>
<text x="102.3" y="83.9" transform="rotate(-90 102.3 83.9)">1</text>
<text x="125.8" y="92.1" transform="rotate(-90 125.8 92.1)">C</text>
<text x="91.8" y="108.9">1</text>
<text x="104.5" y="111.5">N</text>
<text x="230.3" y="143">P</text>
<text x="230.1" y="145.6">N</text>
<text x="89.2" y="161.2">1</text>
<text x="120.4" y="161.2">6</text>
<text x="89.2" y="163.9">2</text>
<text x="89.2" y="166.5">3</text>
<text x="120.4" y="166.5">4</text>
<text x="120.4" y="163.9">5</text>
<text x="57.8" y="184.8">1</text>
<text x="73.2" y="184.8">2</text>
</g>
<g font-size="2.4" fill="#00c">
<text x="93.7" y="34.7">GND</text>
<text x="110.7" y="34.7">SW_2</text>
<text x="93.7" y="37.3">FB</text>
<text x="93.7" y="40">SW</text>
<text x="113.3" y="37.3">VIN</text>
<text x="114" y="40">VC</text>
<text x="59.6" y="74">VIN</text>
<text x="66.1" y="74">VOUT</text>
<text x="69.6" y="76.6">BP</text>
<text x="59.6" y="79.2">EN</text>
<text x="67.5" y="79.2">GND</text>
<text x="127.5" y="78.4" transform="rotate(-90 127.5 78.4)">A</text>
<text x="127.5" y="87.2" transform="rotate(-90 127.5 87.2)">C</text>
<text x="109.3" y="113.2">N</text>
<text x="109.3" y="110.6">P</text>
<text x="234.9" y="147.2">N</text>
<text x="234.9" y="144.6">P</text>
<text x="93.7" y="162.9">GND</text>
<text x="93.7" y="165.5">FB</text>
<text x="110.7" y="162.9">SW_2</text>
<text x="113.3" y="165.5">VIN</text>
<text x="93.7" y="168.1">SW</text>
<text x="114" y="168.1">VC</text>
</g>
<g font-size="2.3">
<text x="50.5" y="22.7">R1</text>
<text x="105.5" y="22.7">U2</text>
<text x="71.4" y="25.3">D1</text>
<text x="105.5" y="25.3">XL4015E1</text>
<text x="27" y="33.1">C10</text>
<text x="40" y="35.8">C29</text>
<text x="58.3" y="30.6">3.3k</text>
<text x="68.8" y="30.6">B540C</text>
<text x="126.9" y="33.1">SWITCH1</text>
<text x="152.3" y="32.6">+BAT</text>
<text x="24.3" y="38.4">330 uF</text>
<text x="40" y="38.4">1 uF</text>
<text x="134.2" y="41">C27</text>
<text x="144.7" y="41">C28</text>
<text x="159.3" y="38.4">C14</text>
<text x="159.3" y="41.5">220 uF</text>
<text x="45.3" y="43.6">C35</text>
<text x="58.3" y="43.6">R2</text>
<text x="85" y="44.6" transform="rotate(90 85 44.6)">SWITCH1</text>
<text x="134.2" y="43.6">1 uF</text>
<text x="144.7" y="43.6">1 uF</text>
<text x="45.3" y="48.9">22 nF</text>
<text x="58.3" y="51.5">10k</text>
<text x="61" y="54.1">L1</text>
<text x="66.2" y="54.1">22 uH</text>
<text x="32.7" y="61.9">+5_MCU</text>
<text x="32.2" y="69.8">+5_MCU</text>
<text x="71.4" y="69.8">U3</text>
<text x="100.2" y="69.8">+3.3</text>
<text x="110.7" y="70.1">R3</text>
<text x="43.9" y="76.3">C16</text>
<text x="93.7" y="76.3">C18</text>
<text x="130.6" y="77.6">D2</text>
<text x="145.2" y="77.6">OUT</text>
<text x="37.4" y="80.3">C15</text>
<text x="37.4" y="82.9">10uF</text>
<text x="86.1" y="83.4">22 nF</text>
<text x="86.1" y="80.3">C17</text>
<text x="105.5" y="80.3">C19</text>
<text x="105.5" y="82.9">10uF</text>
<text x="110.7" y="79.2">220</text>
<text x="156.7" y="82.9">Q1</text>
<text x="43.9" y="84.2">100 nF</text>
<text x="58.3" y="84.5">RT9193-33GB</text>
<text x="93.7" y="84.2">100 nF</text>
<text x="131.1" y="88.6" transform="rotate(-90 131.1 88.6)">LDO LED</text>
<text x="156.7" y="86">AO4407A</text>
<text x="142.1" y="93.3">R10</text>
<text x="142.1" y="96">10k</text>
<text x="45.3" y="106.4">+BAT</text>
<text x="95" y="107.5">F1</text>
<text x="108" y="105.1">J9</text>
<text x="153" y="102.1" transform="rotate(90 153 102.1)">IN</text>
<text x="40" y="111.6">C26</text>
<text x="58.3" y="111.6">C25</text>
<text x="69.3" y="109">OUT</text>
<text x="85" y="109">IN</text>
<text x="100.2" y="109.1">15AP 2</text>
<text x="40" y="116.9">220 uF</text>
<text x="54.4" y="118.2">100 nF</text>
<text x="68.8" y="114.3">D4</text>
<text x="68.8" y="116.9">SMBJ18A</text>
<text x="108" y="118.4">Connector XT30</text>
<text x="201.5" y="139.9">+5_SERVO</text>
<text x="233.6" y="139.1">J10</text>
<text x="210.1" y="145.7">C37</text>
<text x="210.1" y="148.3">330 uF</text>
<text x="223.2" y="148.3">1 uF</text>
<text x="223.2" y="145.7">C36</text>
<text x="50.5" y="150.9">R4</text>
<text x="71.4" y="153.5">D3</text>
<text x="105.5" y="150.9">U4</text>
<text x="105.5" y="153.5">XL4015E1</text>
<text x="233.6" y="152.4">Connector XT30</text>
<text x="27" y="161.4">C21</text>
<text x="58.3" y="158.7">3.3k</text>
<text x="68.8" y="158.7">B540C</text>
<text x="126.9" y="161.3">SWITCH2</text>
<text x="152.3" y="160.8">+BAT</text>
<text x="24.3" y="166.6">330 uF</text>
<text x="41.6" y="167.1">1 uF</text>
<text x="41.6" y="164">C30</text>
<text x="159.3" y="166.6">C20</text>
<text x="85" y="170.2" transform="rotate(90 85 170.2)">SWITCH2</text>
<text x="134.2" y="171.8">1 uF</text>
<text x="134.2" y="169.2">C31</text>
<text x="144.7" y="171.8">1 uF</text>
<text x="144.7" y="169.2">C32</text>
<text x="159.3" y="169.7">220 uF</text>
<text x="47.9" y="177">C34</text>
<text x="58.3" y="174.5">R5</text>
<text x="58.3" y="179.7">10k</text>
<text x="176.1" y="177">Title</text>
<text x="186.5" y="179.7">&lt;Title&gt;</text>
<text x="47.9" y="182.3">22 nF</text>
<text x="61" y="182.3">L2</text>
<text x="66.2" y="182.3">22 uH</text>
<text x="176.1" y="184.9">Size</text>
<text x="186.5" y="184.9">Document Number</text>
<text x="262.4" y="184.9">Rev</text>
<text x="31.4" y="190.1">+5_SERVO</text>
<text x="178.7" y="187.5">A</text>
<text x="186.5" y="187.5">&lt;Doc&gt;</text>
<text x="265" y="187.5">&lt;RevCo</text>
<text x="176.1" y="192.7">Date:</text>
<text x="189.7" y="192.7">Friday, November 27, 2026</text>
<text x="228.4" y="192.7">Sheet</text>
<text x="241.5" y="192.7">2</text>
<text x="249.3" y="192.7">of</text>
<text x="257.2" y="192.7">2</text>
</g>
<g font-size="1.9">
<text x="46.6" y="9.4">5</text>
<text x="96.3" y="9.4">4</text>
<text x="146" y="9.4">3</text>
<text x="195.7" y="9.4">2</text>
<text x="245.4" y="9.4">1</text>
<text x="19.8" y="34.6">D</text>
<text x="270.9" y="34.6">D</text>
<text x="19.8" y="80.3">C</text>
<text x="270.9" y="80.3">C</text>
<text x="19.8" y="126.2">B</text>
<text x="270.9" y="126.2">B</text>
<text x="19.8" y="171.9">A</text>
<text x="270.9" y="171.9">A</text>
<text x="46.6" y="195.2">5</text>
<text x="96.3" y="195.2">4</text>
<text x="146" y="195.2">3</text>
<text x="195.7" y="195.2">2</text>
<text x="245.4" y="195.2">1</text>
</g>
</svg>
